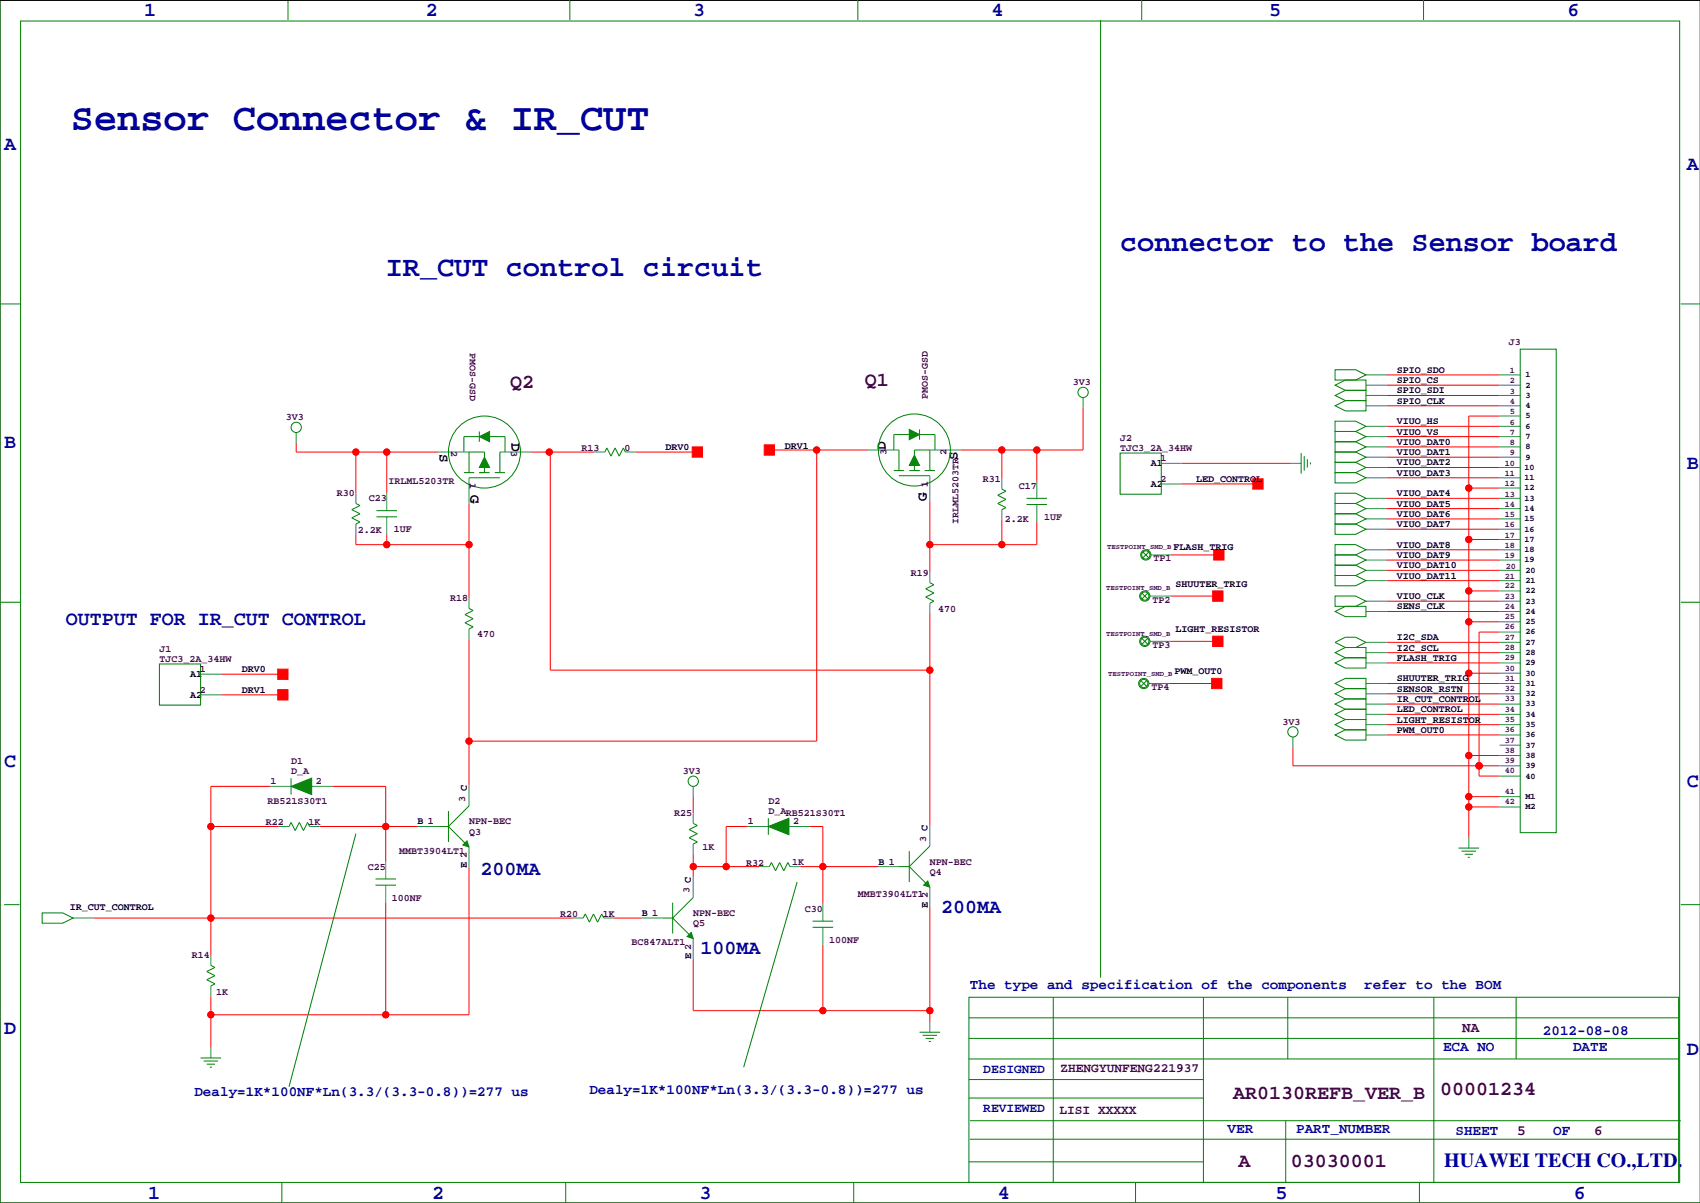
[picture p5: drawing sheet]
<svg xmlns="http://www.w3.org/2000/svg" width="420mm" height="297mm" viewBox="0 0 420 297" stroke-linecap="round" stroke-linejoin="round" font-family="sans-serif">
<path d="M419.9 .1h-419.9v296.9h419.9" fill="none" stroke="#000" stroke-width=".25"/>
<g fill="none" stroke="#f00" stroke-width=".25">
<path d="M342.4 92.6h27.9M342.4 95.1h27.9M342.4 97.6h27.9M73.2 109.3v2.3h35M87.9 111.6v10.2M95.5 111.6v10.2M131.1 111.6h15.7M135.9 111.6v53.9h93.7M157 111.6h15.2M190 111.1h24.4M201.7 111.1v71.9h-85.9M247.4 111.1v7.1"/>
<path d="M256 111.1v7.6M267.5 100.7v10.4h-30.3M291.8 119.5h18.8M291.8 114.4h27M342.4 100.2h27.9M342.4 105.3h27.9M342.4 107.8h27.9M342.4 110.3h27.9M342.4 112.9h27.9M342.4 115.4h27.9M342.4 118h27.9M370.3 102.7h-7.6v104.2"/>
<path d="M87.9 131.9v2.6h27.9M95.5 131.9v2.6M115.8 124.3v23.4M229.6 123.8v17.5M247.4 128.4v6.1M256 128.9v5.6h-26.4M289.3 137h11.7M342.4 123h27.9M342.4 125.6h27.9M342.4 128.1h27.9M342.4 130.7h27.9M342.4 135.7h27.9"/>
<path d="M342.4 138.3h27.9M362.7 120.5h7.6M362.7 133.2h7.6M115.8 157.8v36.1M229.6 151.5v52.3M289.1 158.4h11.6M289.1 147.2h11.6M342.4 140.8h27.9M342.4 143.4h27.9M342.4 148.4h27.9M342.4 151h27.9M342.4 158.6h27.9"/>
<path d="M362.7 145.9h7.6M362.7 153.5h7.6M370.3 156.1h-5v35.5h5M54.6 166.5h15.2M54.6 171.6h15.2M288.8 168.8h11.7M342.4 168.8h27.9M342.4 171.3h27.9M342.4 173.8h27.9M342.4 161.1h27.9M342.4 163.7h27.9M342.4 176.4h27.9"/>
<path d="M342.4 178.9h27.9M362.7 166.2h7.6M66.8 194.2h-14.7v41.6M82 194.2h13.2v18.5M171.2 196.7v4.1M319.3 184.5v4.6h51M342.4 181.5h27.9M362.7 199.2h7.6M362.7 186.5h7.6M362.7 196.7h7.6M52.1 204.1h16.7M79 204.1h24.1"/>
<path d="M115.8 214.2v36.4h-63.7M171.2 214h16.3M171.2 210.9v5.6M184.7 204.1h-5.4v9.9M197.6 214h19.3M199.9 204.1h3.3v19M23.1 226.7h118.4M95.2 222.9v27.7M151.6 226.7h6.9M171.2 236.8v12.7h58.4M203.2 233.3v16.2M229.6 224.1v28.2"/>
<path d="M52.1 246v12.7"/>
<circle cx="87.9" cy="111.6" r=".76"/>
<circle cx="95.5" cy="111.6" r=".76"/>
<circle cx="135.6" cy="111.6" r=".76"/>
<circle cx="201.7" cy="111.1" r=".76"/>
<circle cx="247.4" cy="111.1" r=".76"/>
<circle cx="256" cy="111.1" r=".76"/>
<circle cx="95.5" cy="134.5" r=".76"/>
<circle cx="115.8" cy="134.5" r=".76"/>
<circle cx="229.6" cy="134.5" r=".76"/>
<circle cx="247.4" cy="134.5" r=".76"/>
<circle cx="362.7" cy="120.5" r=".76"/>
<circle cx="362.7" cy="133.2" r=".76"/>
<circle cx="362.7" cy="145.9" r=".76"/>
<circle cx="362.7" cy="153.5" r=".76"/>
<circle cx="229.6" cy="165.5" r=".76"/>
<circle cx="362.7" cy="166.2" r=".76"/>
<circle cx="115.8" cy="183" r=".76"/>
<circle cx="362.7" cy="196.7" r=".76"/>
<circle cx="362.7" cy="199.2" r=".76"/>
<circle cx="362.7" cy="186.5" r=".76"/>
<circle cx="365.3" cy="189.1" r="0"/>
<circle cx="365.3" cy="189.1" r=".76"/>
<circle cx="52.1" cy="204.1" r=".76"/>
<circle cx="95.3" cy="204.1" r=".76"/>
<circle cx="171.2" cy="214" r=".76"/>
<circle cx="179.3" cy="214" r=".76"/>
<circle cx="203.2" cy="214" r=".76"/>
<circle cx="52.1" cy="226.7" r=".76"/>
<circle cx="52.1" cy="250.6" r=".76"/>
<circle cx="95.3" cy="250.6" r=".76"/>
<circle cx="203.2" cy="249.5" r=".76"/>
<circle cx="229.6" cy="249.5" r=".76"/>
</g>
<g fill="#f00" stroke="#f00" stroke-width=".25">
<path d="M170.9 110.3h2.6v2.6h-2.6z" fill-rule="evenodd"/>
<path d="M188.7 109.8h2.6v2.6h-2.6z" fill-rule="evenodd"/>
<path d="M299.2 167.5h2.6v2.5h-2.6z" fill-rule="evenodd"/>
<path d="M299.5 157.1h2.5v2.5h-2.5z" fill-rule="evenodd"/>
<path d="M309.4 118.2h2.5v2.6h-2.5z" fill-rule="evenodd"/>
<path d="M68.6 165.2h2.5v2.6h-2.5z" fill-rule="evenodd"/>
<path d="M68.6 170.3h2.5v2.5h-2.5z" fill-rule="evenodd"/>
<path d="M299.5 145.9h2.5v2.5h-2.5z" fill-rule="evenodd"/>
<path d="M299.7 135.7h2.6v2.6h-2.6z" fill-rule="evenodd"/>
<circle cx="52.1" cy="250.6" r=".76"/>
<circle cx="95.3" cy="250.6" r=".76"/>
<circle cx="203.2" cy="214" r=".76"/>
<circle cx="171.2" cy="214" r=".76"/>
<circle cx="179.3" cy="214" r=".76"/>
<circle cx="229.6" cy="134.5" r=".76"/>
<circle cx="247.4" cy="134.5" r=".76"/>
<circle cx="95.5" cy="134.5" r=".76"/>
<circle cx="115.8" cy="134.5" r=".76"/>
<circle cx="229.6" cy="249.5" r=".76"/>
<circle cx="203.2" cy="249.5" r=".76"/>
<circle cx="95.5" cy="111.6" r=".76"/>
<circle cx="87.9" cy="111.6" r=".76"/>
<circle cx="201.7" cy="111.1" r=".76"/>
<circle cx="115.8" cy="183" r=".76"/>
<circle cx="229.6" cy="165.5" r=".76"/>
<circle cx="135.6" cy="111.6" r=".76"/>
<circle cx="52.1" cy="226.7" r=".76"/>
<circle cx="52.1" cy="204.1" r=".76"/>
<circle cx="95.3" cy="204.1" r=".76"/>
<circle cx="365.3" cy="189.1" r=".76"/>
<circle cx="362.7" cy="120.5" r=".76"/>
<circle cx="362.7" cy="133.2" r=".76"/>
<circle cx="362.7" cy="145.9" r=".76"/>
<circle cx="362.7" cy="153.5" r=".76"/>
<circle cx="362.7" cy="166.2" r=".76"/>
<circle cx="362.7" cy="186.5" r=".76"/>
<circle cx="362.7" cy="196.7" r=".76"/>
<circle cx="362.7" cy="199.2" r=".76"/>
<circle cx="247.4" cy="111.1" r=".76"/>
<circle cx="256" cy="111.1" r=".76"/>
</g>
<g fill="none" stroke="#008080" stroke-width=".25">
<path d="M267.5 98.2v2.5M337.3 95.1h5.1M337.3 92.6h5.1M337.3 97.6h5.1M370.3 95.1h5.1M370.3 92.6h5.1M370.3 97.6h5.1M73.2 106.8v2.5M108.2 111.6h7.6M115.8 118v6.3M123.4 111.6h7.7M146.8 111.6h2.6"/>
<path d="M154.4 111.6h2.6M214.4 111.1h7.6M229.6 117.5v6.3M229.6 111.1h7.6M247.4 118.2v2.6M256 118.7v4.3M286.8 114.4h5M286.8 119.5h5M318.8 114.4h2.5M337.3 118h5.1M337.3 115.4h5.1M337.3 112.9h5.1"/>
<path d="M337.3 110.3h5.1M337.3 107.8h5.1M337.3 105.3h5.1M337.3 100.2h5.1M370.3 118h5.1M370.3 115.4h5.1M370.3 112.9h5.1M370.3 110.3h5.1M370.3 107.8h5.1M370.3 105.3h5.1M370.3 100.2h5.1M370.3 102.7h5.1"/>
<path d="M87.9 121.8v2.5M87.9 129.4v2.5M95.5 121.8v4.3M95.5 127.6v4.3M247.4 125.8v2.6M256 124.6v4.3M284.2 137h5.1M337.3 138.3h5.1M337.3 135.7h5.1M337.3 128.1h5.1M337.3 125.6h5.1M337.3 123h5.1"/>
<path d="M337.3 130.7h5.1M370.3 138.3h5.1M370.3 135.7h5.1M370.3 128.1h5.1M370.3 125.6h5.1M370.3 123h5.1M370.3 130.7h5.1M370.3 120.5h5.1M370.3 133.2h5.1M115.8 147.7v2.5M115.8 155.3v2.5M229.6 141.3v2.6"/>
<path d="M229.6 149v2.5M284 158.4h5.1M284 147.2h5.1M337.3 151h5.1M337.3 148.4h5.1M337.3 140.8h5.1M337.3 143.4h5.1M337.3 158.6h5.1M370.3 151h5.1M370.3 148.4h5.1M370.3 140.8h5.1M370.3 143.4h5.1"/>
<path d="M370.3 158.6h5.1M370.3 145.9h5.1M370.3 153.5h5.1M370.3 156.1h5.1M49.5 166.5h5.1M49.5 171.6h5.1M283.7 168.8h5.1M337.3 178.9h5.1M337.3 176.4h5.1M337.3 173.8h5.1M337.3 171.3h5.1M337.3 168.8h5.1"/>
<path d="M337.3 161.1h5.1M337.3 163.7h5.1M370.3 178.9h5.1M370.3 176.4h5.1M370.3 173.8h5.1M370.3 171.3h5.1M370.3 168.8h5.1M370.3 161.1h5.1M370.3 163.7h5.1M370.3 166.2h5.1M66.8 194.2h5.1M77 194.2h5"/>
<path d="M115.8 193.9v5.1M171.2 194.2v2.5M319.3 182v2.5M337.3 181.5h5.1M370.3 181.5h5.1M370.3 184h5.1M370.3 186.5h5.1M370.3 189.1h5.1M370.3 191.6h5.1M370.3 196.7h5.1M370.3 199.2h5.1M68.8 204.1h2.6"/>
<path d="M76.5 204.1h2.5M95.2 212.7v4.3M95.2 218.6v4.3M103.1 204.1h5.1M115.8 209.2v5M171.2 200.8v2.5M171.2 208.4v2.5M171.2 216.5v5.1M184.7 204.1h5M187.5 214h2.5M194.8 204.1h5.1M195.1 214h2.5"/>
<path d="M216.9 214h5.1M229.6 203.8v5.1M229.6 219.1v5M362.7 206.9v2.5M18 226.7h5.1M52.1 235.8v2.6M141.5 226.7h2.5M149.1 226.7h2.5M158.5 226.7h5.1M171.2 231.8v5M203.2 223.1v4.3M203.2 229v4.3"/>
<path d="M52.1 243.4v2.6M52.1 258.7v2.5M229.6 252.3v2.6"/>
</g>
<g fill="none" stroke="#008000" stroke-width=".25">
<path d="M0 -.1v297.1h419.9M71.1 0v4.9M140.7 0v4.9M211.8 0v4.9M281.9 0v4.9M351.5 0v4.9M5.1 5.2h409.7v286.8h-409.7zM271.8 4.9v236.5M0 75h5.1M415 75h4.9M119.6 95.1h.1M225.8 94.6h.1"/>
<path d="M329.7 95.1l2.5-1.3h5.1v2.6h-5.1zM329.7 91.3h5.1l2.5 1.3-2.5 1.2h-5.1zM329.7 97.6l2.5-1.2h5.1v2.5h-5.1zM375.4 86.2h8.9v119.4h-8.9zM114.6 116.7h2.5M115.8 118h7.6M118.4 116.7h2.5M118.4 107.8h-3.8v3.8M118.4 106.5v2.6M119.6 112.9v-1.3h-3.8v5.1M119.6 114.2v2.5M120.9 107.8h3.8v3.8"/>
<path d="M122.2 116.7h2.5M123.4 111.6v5.1M128.5 111.6h.1M149.4 111.6l.5-1 1 2 1-2 1 2 1-2 .5 1M216.9 111.1h.1M220.7 116.2h2.6M222 111.1v5.1M222 117.5h7.6M224.5 116.2h2.6M224.5 107.3h-3.8v3.8M225.8 112.4v-1.3h3.8v5.1M225.8 113.7v2.5"/>
<path d="M227.1 107.3h3.8v3.8M227.1 106v2.6M228.3 116.2h2.6M276.6 111.9h10.2v10.1h-10.2zM321.3 111.9v5.1M322.1 112.6v3.6M322.8 113.4v2M323.6 114.2v.5M329.7 116.7h5.1l2.5 1.3-2.5 1.2h-5.1zM329.7 114.2h5.1l2.5 1.2-2.5 1.3h-5.1zM329.7 111.6h5.1l2.5 1.3-2.5 1.3h-5.1zM329.7 109.1h5.1l2.5 1.2-2.5 1.3h-5.1z"/>
<path d="M329.7 106.5h5.1l2.5 1.3-2.5 1.3h-5.1zM329.7 104h5.1l2.5 1.3-2.5 1.2h-5.1zM329.7 100.2l2.5-1.3h5.1v2.6h-5.1zM87.9 124.3l1 .5-2 1 2 1.1-2 1 2 1-1 .5M93 126.1h5M93 127.6h5M247.4 120.8l1 .5-2 1 2 1-2 1 2 1-1 .5M253.5 123h5.1M253.5 124.6h5.1M282.2 136.3l1.5 1.5M283.7 136.3l-1.5 1.5M284.2 139.6h.1"/>
<path d="M329.7 139.6h5.1l2.5 1.2-2.5 1.3h-5.1zM329.7 137h5.1l2.5 1.3-2.5 1.3h-5.1zM329.7 134.5h5.1l2.5 1.2-2.5 1.3h-5.1zM329.7 126.9h5.1l2.5 1.2-2.5 1.3h-5.1zM329.7 124.3h5.1l2.5 1.3-2.5 1.3h-5.1zM329.7 121.8h5.1l2.5 1.2-2.5 1.3h-5.1zM329.7 129.4h5.1l2.5 1.3-2.5 1.2h-5.1zM0 148.7h5.1M115.8 150.2l1 .5-2 1.1 2 1-2 1 2 1-1 .5M229.6 143.9l1 .5-2 1 2 1-2 1 2 1-1 .6M281.9 157.6l1.6 1.5M281.9 146.4l1.6 1.5"/>
<path d="M283.5 157.6l-1.6 1.5M283.5 146.4l-1.6 1.5M284 149.7h.1M329.7 151l2.5-1.3h5.1v2.6h-5.1zM329.7 147.2h5.1l2.5 1.2-2.5 1.3h-5.1zM329.7 142.1h5.1l2.5 1.3-2.5 1.2h-5.1zM329.7 158.6l2.5-1.3h2.6l2.5 1.3-2.5 1.3h-2.6zM415 148.7h4.9M39.4 163.9h10.1v10.2h-10.1zM281.7 168l1.5 1.5M283.2 168l-1.5 1.5M283.7 171.3h.1"/>
<path d="M284 160.9h.1M329.7 178.9l2.5-1.2h5.1v2.5h-5.1zM329.7 176.4l2.5-1.3h5.1v2.6h-5.1zM329.7 173.8l2.5-1.2h5.1v2.5h-5.1zM329.7 171.3l2.5-1.3h5.1v2.6h-5.1zM329.7 161.1l2.5-1.2h5.1v2.5h-5.1zM329.7 163.7l2.5-1.3h5.1v2.6h-5.1zM329.7 168.8l2.5-1.3h5.1v2.5h-5.1zM71.9 192.1v4.1M115.8 199l-5.1 5.1M329.7 181.5l2.5-1.3h5.1v2.5h-5.1zM71.4 204.1l.5-1 1 2 1-2 1 2 1-2 .6 1"/>
<path d="M87.9 205.9l-16.5 62.4M92.7 217h5.1M92.7 218.6h5.1M108.2 204.1h2.5M110.7 200.3v7.6M110.7 204.1l5.1 5.1M171.2 203.3l1 .5-2 1 2 1.1-2 1 2 1-1 .5M189.7 202v4.1M190 214l.5-1 1 2 1-2 1 2 1.1-2 .5 1M196.8 217.8l-13.2 45.7M222 214h2.5M224.5 210.2v7.6"/>
<path d="M224.5 214l5.1 5.1M229.6 208.9l-5.1 5.1M360.2 209.4h5.1M360.9 210.2h3.6M361.7 210.9h2M362.5 211.7h.5M1 223.4h3.8M10.4 225.4h5.1l2.5 1.3-2.5 1.3h-5.1zM52.1 238.4l1 .5-2 1 2 1-2 1 2 1-1 .5M144 226.7l.5-1 1 2 1.1-2 1 2 1-2 .5 1M163.6 226.7h2.5M166.1 222.9v7.6"/>
<path d="M166.1 226.7l5.1 5.1M171.2 221.6l-5.1 5.1M200.7 227.4h5M200.7 229h5M415 223.4h4.9M227.1 254.9h5.1M227.8 255.6h3.6M228.6 256.4h2M229.4 257.2h.5M239.3 246.2h175.2v45.8h-175.2zM239.3 256.4h175.2M239.3 251.3h175.2"/>
<path d="M260.1 246.2v45.8M297.2 246.2v45.8M318 246.2v15.3M354.1 246.2v45.8M374.4 246.2v15.3M49.5 261.2h5.1M50.3 262h3.5M51.1 262.7h2M51.8 263.5h.5M239.3 266.6h57.9M239.3 261.5h175.2M239.3 271.1h57.9"/>
<path d="M239.5 276.7h175.5M317.5 276.7v15.3M69.6 292v5M139.7 292v5M210.8 292v5M239.3 286.9h57.9M239.5 281.3h175M280.4 292v5M350.5 292v5M383.5 287.4h.1"/>
<circle cx="267.5" cy="96.9" r="1.27"/>
<circle cx="73.2" cy="105.5" r="1.27"/>
<circle cx="119.6" cy="111.6" r="8.9"/>
<circle cx="225.8" cy="111.1" r="8.9"/>
<circle cx="283" cy="137" r="1.27"/>
<circle cx="283" cy="137" r="1.02"/>
<circle cx="282.7" cy="158.4" r="1.27"/>
<circle cx="282.7" cy="147.2" r="1.27"/>
<circle cx="282.7" cy="158.4" r="1.02"/>
<circle cx="282.7" cy="147.2" r="1.02"/>
<circle cx="282.4" cy="168.8" r="1.27"/>
<circle cx="282.4" cy="168.8" r="1.02"/>
<circle cx="171.2" cy="192.9" r="1.27"/>
<circle cx="319.3" cy="180.7" r="1.27"/>
</g>
<g fill="#008000" stroke="#008000" stroke-width=".25">
<path d="M224.5 106l2.6 1.3-2.6 1.3z" fill-rule="evenodd"/>
<path d="M225.8 112.4l1.3 2.5h-2.6z" fill-rule="evenodd"/>
<path d="M118.4 107.8l2.5-1.3v2.6z" fill-rule="evenodd"/>
<path d="M119.6 112.9l1.3 2.5h-2.5z" fill-rule="evenodd"/>
<path d="M169.7 231.3l1-1.1 .5 1.6z" fill-rule="evenodd"/>
<path d="M114.3 208.6l1-1 .5 1.6z" fill-rule="evenodd"/>
<path d="M71.9 194.2l5.1-2.1v4.1z" fill-rule="evenodd"/>
<path d="M189.7 204.1l5.1-2.1v4.1z" fill-rule="evenodd"/>
<path d="M228.1 218.6l1-1.1 .5 1.6z" fill-rule="evenodd"/>
</g>
<text font-size="9.5" fill="#0000a0" x="17.5" y="32.2">Sensor Connector &amp; IR_CUT</text>
<g font-size="7.1" fill="#0000a0">
<text x="276.6" y="61.9">connector to the Sensor board</text>
<text x="95.2" y="68.3">IR_CUT control circuit</text>
</g>
<g font-size="4.9" fill="#0000a0">
<text x="35.6" y="3.9">1</text>
<text x="105.2" y="3.9">2</text>
<text x="171.2" y="3.9">3</text>
<text x="244.9" y="3.9">4</text>
<text x="313.4" y="3.9">5</text>
<text x="387.1" y="3.9">6</text>
<text x="1" y="36.9">A</text>
<text x="416.6" y="42">A</text>
<text x="1" y="110.6">B</text>
<text x="416.6" y="115.7">B</text>
<text x="16.3" y="154.3">OUTPUT FOR IR_CUT CONTROL</text>
<text x="1" y="189.3">C</text>
<text x="416.6" y="194.4">C</text>
<text x="118.6" y="216">200MA</text>
<text x="232.4" y="225.4">200MA</text>
<text x="173" y="235.6">100MA</text>
<text x="1" y="255.4">D</text>
<text x="416.6" y="260.5">D</text>
<text x="356.6" y="288">HUAWEI TECH CO.,LTD.</text>
<text x="36.6" y="296">1</text>
<text x="106.7" y="296">2</text>
<text x="172.7" y="296">3</text>
<text x="246.4" y="296">4</text>
<text x="315" y="296">5</text>
<text x="388.6" y="296">6</text>
</g>
<g font-size="4.9" fill="#400040">
<text x="126" y="95.8">Q2</text>
<text x="213.5" y="95.3">Q1</text>
<text x="304.5" y="271.2">AR0130REFB_VER_B</text>
<text x="355.6" y="270.5">00001234</text>
<text x="305.9" y="288.3">A</text>
<text x="318.8" y="288.3">03030001</text>
</g>
<g font-size="3.5">
<text x="108.5" y="112" transform="rotate(90 108.5 112)">S</text>
<text x="126.3" y="109.5" transform="rotate(90 126.3 109.5)">D</text>
<text x="218.7" y="111.1" transform="rotate(-90 218.7 111.1)">D</text>
<text x="236.5" y="113.7" transform="rotate(-90 236.5 113.7)">S</text>
<text x="116.1" y="122.2" transform="rotate(90 116.1 122.2)">G</text>
<text x="228.9" y="123.8" transform="rotate(-90 228.9 123.8)">G</text>
</g>
<g font-size="3.5" fill="#0000a0">
<text x="239.5" y="244.2">The type and specification of the components</text>
<text x="336.9" y="244.2">refer to the BOM</text>
<text x="381" y="255.7">2012-08-08</text>
<text x="356.4" y="259.4">ECA NO</text>
<text x="388.5" y="259.4">DATE</text>
<text x="48" y="270.7">Dealy=1K*100NF*Ln(3.3/(3.3-0.8))=277 us</text>
<text x="145.5" y="270.2">Dealy=1K*100NF*Ln(3.3/(3.3-0.8))=277 us</text>
<text x="303.1" y="279.7">VER</text>
<text x="320.1" y="279.7">PART_NUMBER</text>
<text x="359.4" y="280.3">SHEET</text>
<text x="383.5" y="280.3">OF</text>
</g>
<g font-size="3.5" fill="#400040">
<text x="361.1" y="254.9">NA</text>
<text x="374.6" y="280.3">5</text>
<text x="393.7" y="280.3">6</text>
</g>
<g font-size="3.2" fill="#0000a0">
<text x="242.8" y="264.9">DESIGNED</text>
<text x="242.8" y="274.5">REVIEWED</text>
</g>
<g font-size="3.2" fill="#400040">
<text x="261.9" y="264.7">ZHENGYUNFENG221937</text>
<text x="261.6" y="275.1">LISI XXXXX</text>
</g>
<g font-size="2.5" fill="#400040">
<text x="116.1" y="87.1" transform="rotate(90 116.1 87.1)">PMOS-GSD</text>
<text x="372.6" y="85.2">J3</text>
<text x="264.9" y="95.1">3V3</text>
<text x="229.1" y="98.4" transform="rotate(-90 229.1 98.4)">PMOS-GSD</text>
<text x="70.6" y="103.7">3V3</text>
<text x="111.4" y="111.4" transform="rotate(90 111.4 111.4)">2</text>
<text x="126.2" y="111.4" transform="rotate(90 126.2 111.4)">3</text>
<text x="143.6" y="111.4">R13</text>
<text x="154.2" y="111.4">0</text>
<text x="219" y="112.4" transform="rotate(-90 219 112.4)">3</text>
<text x="233.8" y="112.4" transform="rotate(-90 233.8 112.4)">2</text>
<text x="276.6" y="108.8">J2</text>
<text x="276.6" y="111.4">TJC3_2A_34HW</text>
<text x="286.6" y="113.9">1</text>
<text x="96" y="119.5">IRLML5203TR</text>
<text x="116.1" y="119.2" transform="rotate(90 116.1 119.2)">1</text>
<text x="242.7" y="119">R31</text>
<text x="286.6" y="119">2</text>
<text x="83.2" y="122.5">R30</text>
<text x="91.1" y="123.8">C23</text>
<text x="229.1" y="120.2" transform="rotate(-90 229.1 120.2)">1</text>
<text x="251.6" y="120.8">C17</text>
<text x="88.4" y="131.7">2.2K</text>
<text x="97.3" y="131.4">1UF</text>
<text x="236.7" y="129.4" transform="rotate(-90 236.7 129.4)">IRLML5203TR</text>
<text x="248.2" y="128.9">2.2K</text>
<text x="257.8" y="128.4">1UF</text>
<text x="224.9" y="142.1">R19</text>
<text x="284.9" y="138.6">TP1</text>
<text x="111.1" y="148.5">R18</text>
<text x="284.6" y="148.8">TP2</text>
<text x="231.6" y="151">470</text>
<text x="39.4" y="160.9">J1</text>
<text x="117.9" y="157.3">470</text>
<text x="284.6" y="160">TP3</text>
<text x="39.4" y="163.4">TJC3_2A_34HW</text>
<text x="49.3" y="166">1</text>
<text x="49.3" y="171.1">2</text>
<text x="284.4" y="170.4">TP4</text>
<text x="316.7" y="178.9">3V3</text>
<text x="71.9" y="191.1">D_A</text>
<text x="71.9" y="188.6">D1</text>
<text x="168.7" y="191.1">3V3</text>
<text x="66.8" y="193.7">1</text>
<text x="78" y="193.7">2</text>
<text x="114.9" y="197.9" transform="rotate(-90 114.9 197.9)">3 C</text>
<text x="65.7" y="203.8">R22</text>
<text x="66" y="198.5">RB521S30T1</text>
<text x="76.2" y="203.8">1K</text>
<text x="115.8" y="203.6">NPN-BEC</text>
<text x="166.5" y="201.5">R25</text>
<text x="184.7" y="203.6">1</text>
<text x="189.7" y="201">D_ARB521S30T1</text>
<text x="189.7" y="198.5">D2</text>
<text x="195.9" y="203.6">2</text>
<text x="115.8" y="206.1">Q3</text>
<text x="173.5" y="209.9">1K</text>
<text x="228.7" y="207.8" transform="rotate(-90 228.7 207.8)">3 C</text>
<text x="90.8" y="214.7">C25</text>
<text x="98.6" y="210.9">MMBT3904LT1</text>
<text x="184.3" y="213.7">R32</text>
<text x="195.6" y="213.5">1K</text>
<text x="229.6" y="213.5">NPN-BEC</text>
<text x="170.3" y="220.5" transform="rotate(-90 170.3 220.5)">3 C</text>
<text x="211.8" y="221.6">MMBT3904LT1</text>
<text x="229.6" y="216">Q4</text>
<text x="96.8" y="222.4">100NF</text>
<text x="138.3" y="226.4">R20</text>
<text x="148.8" y="226.4">1K</text>
<text x="171.2" y="226.2">NPN-BEC</text>
<text x="198.8" y="225.2">C30</text>
<text x="156" y="233.3">BC847ALT1</text>
<text x="171.2" y="228.7">Q5</text>
<text x="204.7" y="232.8">100NF</text>
<text x="47.4" y="236.6">R14</text>
<text x="53.3" y="245.7">1K</text>
</g>
<g font-size="2.5">
<text x="344.9" y="94.6">SPIO_CS</text>
<text x="344.9" y="92.1">SPIO_SDO</text>
<text x="344.9" y="99.7">SPIO_CLK</text>
<text x="344.9" y="97.1">SPIO_SDI</text>
<text x="344.9" y="107.3">VIUO_VS</text>
<text x="344.9" y="104.8">VIUO_HS</text>
<text x="164.3" y="111.1">DRV0</text>
<text x="193.8" y="110.9">DRV1</text>
<text x="344.9" y="112.4">VIUO_DAT1</text>
<text x="344.9" y="109.8">VIUO_DAT0</text>
<text x="284.2" y="115.2">A1</text>
<text x="295.4" y="119">LED_CONTROL</text>
<text x="344.9" y="117.5">VIUO_DAT3</text>
<text x="344.9" y="114.9">VIUO_DAT2</text>
<text x="284.2" y="120.3">A2</text>
<text x="344.9" y="125.1">VIUO_DAT5</text>
<text x="344.9" y="122.5">VIUO_DAT4</text>
<text x="344.9" y="130.2">VIUO_DAT7</text>
<text x="344.9" y="127.6">VIUO_DAT6</text>
<text x="289.8" y="135.8">FLASH_TRIG</text>
<text x="344.9" y="137.8">VIUO_DAT9</text>
<text x="344.9" y="135.2">VIUO_DAT8</text>
<text x="344.9" y="142.9">VIUO_DAT11</text>
<text x="344.9" y="140.3">VIUO_DAT10</text>
<text x="290.3" y="144.9">SHUUTER_TRIG</text>
<text x="344.9" y="147.9">VIUO_CLK</text>
<text x="344.9" y="150.5">SENS_CLK</text>
<text x="290.3" y="156.1">LIGHT_RESISTOR</text>
<text x="344.9" y="158.1">I2C_SDA</text>
<text x="344.9" y="160.6">I2C_SCL</text>
<text x="47" y="167.2">A1</text>
<text x="59.7" y="166">DRV0</text>
<text x="290.1" y="166.5">PWM_OUT0</text>
<text x="344.9" y="163.2">FLASH_TRIG</text>
<text x="47" y="172.3">A2</text>
<text x="59.7" y="171.1">DRV1</text>
<text x="344.9" y="168.3">SHUUTER_TRIG</text>
<text x="344.9" y="173.3">IR_CUT_CONTROL</text>
<text x="344.9" y="170.8">SENSOR_RSTN</text>
<text x="344.9" y="178.4">LIGHT_RESISTOR</text>
<text x="344.9" y="175.9">LED_CONTROL</text>
<text x="344.9" y="181">PWM_OUT0</text>
<text x="103.1" y="203.6">B 1</text>
<text x="115.3" y="214.2" transform="rotate(-90 115.3 214.2)">E 2</text>
<text x="216.9" y="213.5">B 1</text>
<text x="17.3" y="224.7">IR_CUT_CONTROL</text>
<text x="158.5" y="226.2">B 1</text>
<text x="229.1" y="224.1" transform="rotate(-90 229.1 224.1)">E 2</text>
<text x="170.7" y="236.8" transform="rotate(-90 170.7 236.8)">E 2</text>
</g>
<g font-size="2.1" fill="#400040">
<text x="372.9" y="92.1">1</text>
<text x="372.9" y="94.7">2</text>
<text x="372.9" y="97.2">3</text>
<text x="372.9" y="99.8">4</text>
<text x="372.9" y="102.3">5</text>
<text x="372.9" y="104.8">6</text>
<text x="372.9" y="107.4">7</text>
<text x="372.9" y="109.9">8</text>
<text x="372.9" y="112.5">9</text>
<text x="371.6" y="115">10</text>
<text x="371.6" y="117.5">11</text>
<text x="371.6" y="120.1">12</text>
<text x="371.6" y="122.6">13</text>
<text x="371.6" y="125.2">14</text>
<text x="371.6" y="127.7">15</text>
<text x="371.6" y="130.2">16</text>
<text x="371.6" y="132.8">17</text>
<text x="371.6" y="135.3">18</text>
<text x="371.6" y="137.9">19</text>
<text x="371.6" y="142.9">21</text>
<text x="371.9" y="140.4">20</text>
<text x="371.6" y="145.3">22</text>
<text x="371.6" y="147.8">23</text>
<text x="371.6" y="150.3">24</text>
<text x="371.6" y="152.9">25</text>
<text x="371.6" y="155.4">26</text>
<text x="371.6" y="158">27</text>
<text x="371.6" y="160.5">28</text>
<text x="371.6" y="163">29</text>
<text x="371.6" y="165.6">30</text>
<text x="371.6" y="168.1">31</text>
<text x="371.6" y="170.7">32</text>
<text x="371.6" y="173.2">33</text>
<text x="371.6" y="175.7">34</text>
<text x="371.6" y="178.3">35</text>
<text x="371.6" y="180.8">36</text>
<text x="371.6" y="183.4">37</text>
<text x="371.6" y="185.9">38</text>
<text x="371.6" y="188.4">39</text>
<text x="371.6" y="191">40</text>
<text x="371.6" y="196.1">41</text>
<text x="371.6" y="198.6">42</text>
</g>
<g font-size="2.1">
<text x="376.7" y="93.2">1</text>
<text x="376.7" y="95.7">2</text>
<text x="376.7" y="98.2">3</text>
<text x="376.7" y="100.8">4</text>
<text x="376.7" y="103.3">5</text>
<text x="376.7" y="105.9">6</text>
<text x="376.7" y="108.4">7</text>
<text x="376.7" y="110.9">8</text>
<text x="376.7" y="113.5">9</text>
<text x="376.4" y="116">10</text>
<text x="376.4" y="118.6">11</text>
<text x="376.4" y="121.1">12</text>
<text x="376.4" y="123.6">13</text>
<text x="376.4" y="126.2">14</text>
<text x="376.4" y="128.7">15</text>
<text x="376.4" y="131.3">16</text>
<text x="376.4" y="133.8">17</text>
<text x="376.4" y="136.3">18</text>
<text x="376.4" y="138.9">19</text>
<text x="376.7" y="141.4">20</text>
<text x="376.7" y="144">21</text>
<text x="376.7" y="146.5">22</text>
<text x="376.7" y="149">23</text>
<text x="376.7" y="151.6">24</text>
<text x="376.7" y="154.1">25</text>
<text x="376.7" y="156.7">26</text>
<text x="376.7" y="159.2">27</text>
<text x="376.7" y="161.7">28</text>
<text x="376.7" y="164.3">29</text>
<text x="376.7" y="166.8">30</text>
<text x="376.7" y="169.4">31</text>
<text x="376.7" y="171.9">32</text>
<text x="376.7" y="174.4">33</text>
<text x="376.7" y="177">34</text>
<text x="376.7" y="179.5">35</text>
<text x="376.7" y="182.1">36</text>
<text x="376.7" y="184.6">37</text>
<text x="376.7" y="187.1">38</text>
<text x="376.7" y="189.7">39</text>
<text x="376.7" y="192.2">40</text>
<text x="376.7" y="197.3">M1</text>
<text x="376.7" y="199.8">M2</text>
</g>
<g font-size="1.8" fill="#400040">
<text x="273.4" y="135.6">TESTPOINT_SMD_B</text>
<text x="273.2" y="145.8">TESTPOINT_SMD_B</text>
<text x="273.2" y="157">TESTPOINT_SMD_B</text>
<text x="273.7" y="166.9">TESTPOINT_SMD_B</text>
</g>
</svg>
